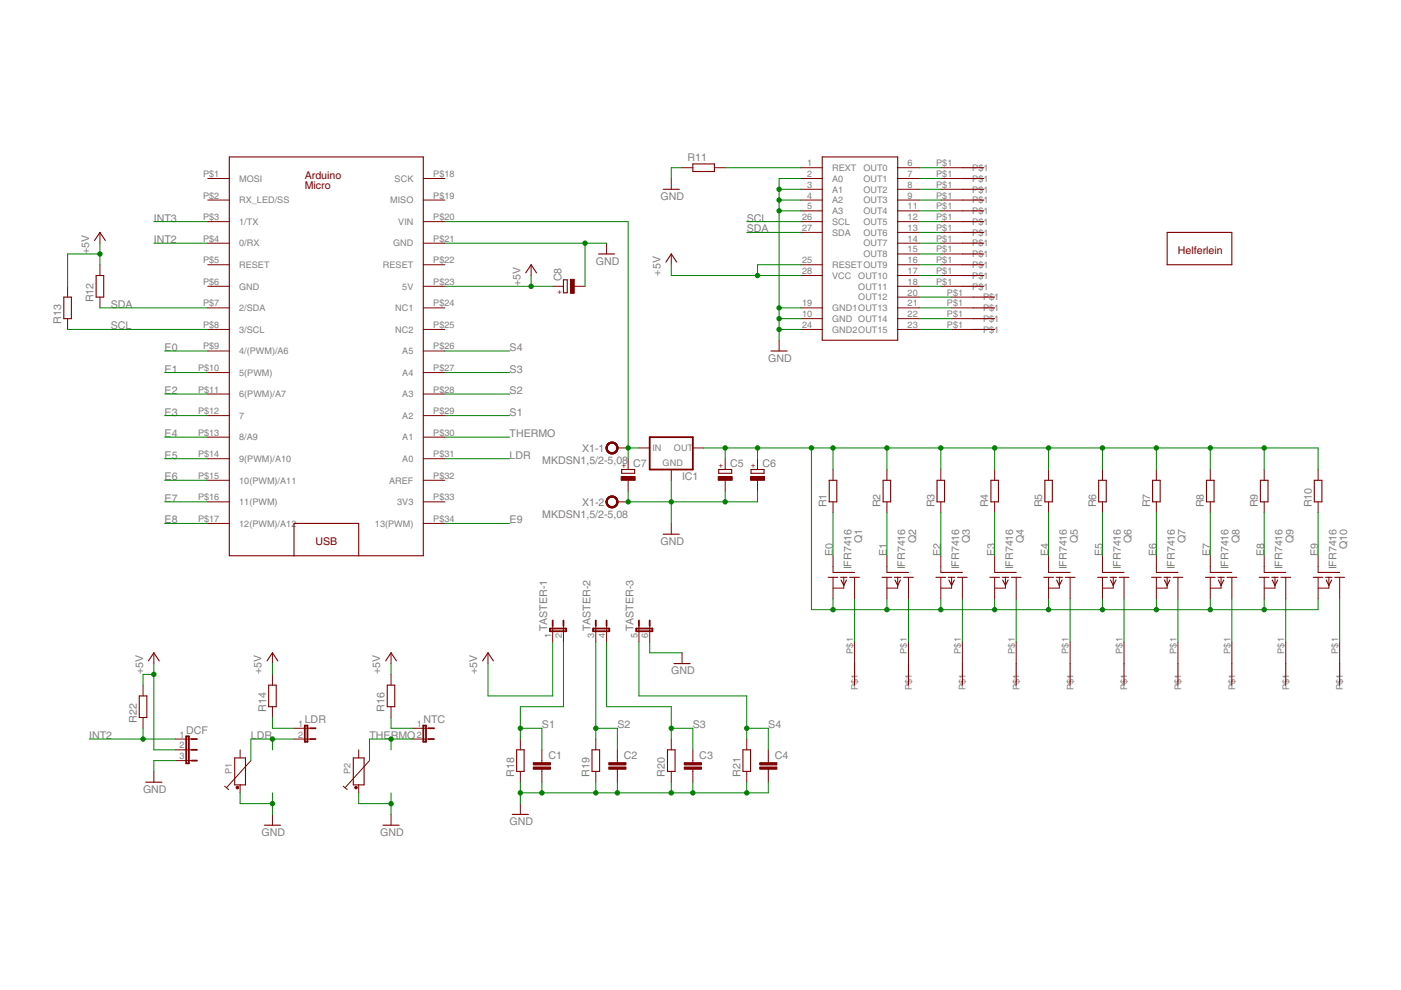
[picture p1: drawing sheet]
<svg xmlns="http://www.w3.org/2000/svg" width="297mm" height="210mm" viewBox="0 0 297 210" stroke-linecap="round" stroke-linejoin="round" font-family="sans-serif">
<g fill="none" stroke="#800000" stroke-width=".23">
<path d="M48.6 33.3h41.1v84.5h-41.1zM146.9 34.8h4.6v1.6h-4.6zM174.3 33.3h16v38.8h-16zM204 35.6h4.6M204 37.8h4.6M20 51l1.2-1.7 1.1 1.7M20.4 58.4h1.6v4.6h-1.6zM111.5 57.8l1.1-1.7 1.1 1.7M119.5 59.3h.8v2.8h-.8zM126.9 53.8h3.4M140.6 40.1h3.4M141.2 55.6l1.1-1.8 1.2 1.8"/>
<path d="M204 58.4h4.6M204 53.8h4.6M204 40.1h4.6M204 42.4h4.6M204 44.7h4.6M204 47h4.6M204 49.3h4.6M204 51.6h4.6M204 56.1h4.6M247.5 49.3h13.7v6.8h-13.7zM13.5 63h1.6v4.6h-1.6zM163.5 74.4h3.4"/>
<path d="M204 60.7h4.6M206.3 63h4.6M206.3 67.6h4.6M206.3 65.3h4.6M206.3 69.8h4.6M131.8 99.5h2.8v.9h-2.8zM152.4 99.5h2.7v.9h-2.7zM159.2 99.5h2.8v.9h-2.8zM62.3 117.8v-6.8h13.8v6.8M140.6 113.3h3.4M175.8 101.8h1.6v4.6h-1.6zM187.2 101.8h1.6v4.6h-1.6z"/>
<path d="M198.7 101.8h1.6v4.6h-1.6zM210.1 101.8h1.6v4.6h-1.6zM221.5 101.8h1.6v4.6h-1.6zM232.9 101.8h1.6v4.6h-1.6zM244.4 101.8h1.6v4.6h-1.6zM255.8 101.8h1.6v4.6h-1.6zM267.2 101.8h1.6v4.6h-1.6zM278.7 101.8h1.6v4.6h-1.6zM175.6 122.4h2M176.6 121.4h4.6M178.2 122.4h1.4M178.3 123l.6 1.1 .6-1.1"/>
<path d="M180.1 122.4h2.1M187 122.4h2.1M188 121.4h4.6M189.6 122.4h1.4M189.8 123l.5 1.1 .6-1.1M191.6 122.4h2M198.4 122.4h2.1M199.5 121.4h4.5M201.1 122.4h1.3M201.2 123l.6 1.1 .5-1.1M203 122.4h2.1M209.9 122.4h2"/>
<path d="M210.9 121.4h4.6M212.5 122.4h1.4M212.6 123l.6 1.1 .5-1.1M214.4 122.4h2.1M221.3 122.4h2.1M222.3 121.4h4.6M223.9 122.4h1.4M224 123l.6 1.1 .6-1.1M225.9 122.4h2M232.7 122.4h2.1M233.7 121.4h4.6M235.4 122.4h1.3"/>
<path d="M235.5 123l.5 1.1 .6-1.1M237.3 122.4h2.1M244.2 122.4h2M245.2 121.4h4.5M246.8 122.4h1.4M246.9 123l.6 1.1 .5-1.1M248.7 122.4h2.1M255.6 122.4h2M256.6 121.4h4.6M258.2 122.4h1.4M258.3 123l.6 1.1 .6-1.1M260.1 122.4h2.1"/>
<path d="M267 122.4h2.1M268 121.4h4.6M269.6 122.4h1.4M269.7 123l.6 1.1 .6-1.1M271.6 122.4h2M278.4 122.4h2.1M279.5 121.4h4.5M281.1 122.4h1.3M281.2 123l.5 1.1 .6-1.1M283 122.4h2.1M29.5 147.6h1.6v4.5h-1.6zM31.5 140.1l1.1-1.7 1.2 1.7"/>
<path d="M56.6 140.1l1.2-1.7 1.1 1.7M57 145.3h1.6v4.5h-1.6zM81.8 140.1l1.1-1.7 1.2 1.7M82.1 145.3h1.6v4.5h-1.6zM102.3 140.1l1.2-1.7 1.1 1.7M109.5 159h1.6v4.6h-1.6zM125.5 159h1.6v4.6h-1.6zM141.5 159h1.6v4.6h-1.6zM142.9 140.7h3.4M157.5 159h1.6v4.6h-1.6zM181.2 140.7v4.6M192.6 140.7v4.6"/>
<path d="M204 140.7v4.6M215.5 140.7v4.6M226.9 140.7v4.6M238.3 140.7v4.6M249.7 140.7v4.6M261.2 140.7v4.6M272.6 140.7v4.6M284 140.7v4.6M30.9 165.8h3.4M49.8 160.7h2.2v5.7h-2.2zM56 175h3.5M74.9 160.7h2.3v5.7h-2.3z"/>
<path d="M81.2 175h3.4M108.6 172.7h3.4"/>
</g>
<g fill="none" stroke="#800000" stroke-width=".21">
<path d="M44 37.8h4.6M89.7 37.8h4.6M142.3 37.8v2.3M144.6 35.6h2.3M151.5 35.6h2.3M169.8 37.8h4.5M169.8 35.6h4.5M190.3 37.8h4.6M190.3 35.6h4.6M199.5 37.8h4.5M199.5 35.6h4.5M21.2 49.3v2.3"/>
<path d="M21.2 56.1v2.3M44 42.4h4.6M44 47h4.6M44 51.6h4.6M44 56.1h4.6M89.7 42.4h4.6M89.7 47h4.6M89.7 51.6h4.6M89.7 56.1h4.6M112.6 56.1v2.3M128.6 51.6v2.2M142.3 53.8v2.3"/>
<path d="M169.8 42.4h4.5M169.8 47h4.5M169.8 56.1h4.5M169.8 40.1h4.5M169.8 44.7h4.5M169.8 49.3h4.5M169.8 58.4h4.5M190.3 42.4h4.6M190.3 47h4.6M190.3 51.6h4.6M190.3 56.1h4.6M190.3 40.1h4.6"/>
<path d="M190.3 44.7h4.6M190.3 49.3h4.6M190.3 58.4h4.6M190.3 53.8h4.6M199.5 42.4h4.5M199.5 47h4.5M199.5 51.6h4.5M199.5 56.1h4.5M199.5 40.1h4.5M199.5 44.7h4.5M199.5 49.3h4.5M199.5 58.4h4.5"/>
<path d="M199.5 53.8h4.5M14.3 60.7v2.3M14.3 67.6v2.2M21.2 63v2.3M44 60.7h4.6M44 65.3h4.6M44 69.8h4.6M44 74.4h4.6M44 79h4.6M89.7 60.7h4.6M89.7 65.3h4.6M89.7 69.8h4.6"/>
<path d="M89.7 74.4h4.6M89.7 79h4.6M117.2 60.7h2.3M121.8 60.7h2.2M165.2 72.1v2.3M169.8 65.3h4.5M169.8 69.8h4.5M169.8 67.6h4.5M190.3 60.7h4.6M190.3 65.3h4.6M190.3 69.8h4.6M190.3 67.6h4.6"/>
<path d="M190.3 63h4.6M199.5 60.7h4.5M201.8 65.3h4.5M201.8 69.8h4.5M201.8 67.6h4.5M201.8 63h4.5M44 83.5h4.6M44 88.1h4.6M44 92.7h4.6M44 97.3h4.6M89.7 83.5h4.6M89.7 88.1h4.6"/>
<path d="M89.7 92.7h4.6M89.7 97.3h4.6M130.9 95h2.3M133.2 97.3v2.2M135.5 95h2.3M142.3 99.5v2.3M146.9 95h2.3M153.8 97.3v2.2M160.6 97.3v2.2M176.6 99.5v2.3M188 99.5v2.3M199.5 99.5v2.3"/>
<path d="M210.9 99.5v2.3M222.3 99.5v2.3M233.7 99.5v2.3M245.2 99.5v2.3M256.6 99.5v2.3M268 99.5v2.3M279.5 99.5v2.3M44 101.8h4.6M44 106.4h4.6M44 111h4.6M89.7 101.8h4.6M89.7 106.4h4.6"/>
<path d="M89.7 111h4.6M130.9 106.4h2.3M133.2 101.8v2.3M142.3 111v2.3M153.8 101.8v2.3M160.6 101.8v2.3M176.6 106.4v2.3M176.6 117.8v3.5M188 106.4v2.3M188 117.8v3.5M199.5 106.4v2.3M199.5 117.8v3.5"/>
<path d="M210.9 106.4v2.3M210.9 117.8v3.5M222.3 106.4v2.3M222.3 117.8v3.5M233.7 106.4v2.3M233.7 117.8v3.5M245.2 106.4v2.3M245.2 117.8v3.5M256.6 106.4v2.3M256.6 117.8v3.5M268 106.4v2.3M268 117.8v3.5"/>
<path d="M279.5 106.4v2.3M279.5 117.8v3.5M32.6 138.4v2.3M57.8 138.4v2.3M82.9 138.4v2.3M103.5 138.4v2.3M117.2 132.7v3.4M119.5 132.7v3.4M126.3 132.7v3.4M128.6 132.7v3.4M135.5 132.7v3.4M137.8 132.7v3.4"/>
<path d="M144.6 138.4v2.3M176.6 122.4v4.6M178.9 122.4v2.3h-2.3M181.2 122.4v4.6M181.2 136.1v4.6M188 122.4v4.6M190.3 122.4v2.3h-2.3M192.6 122.4v4.6M192.6 136.1v4.6M199.5 122.4v4.6M201.8 122.4v2.3h-2.3M204 122.4v4.6"/>
<path d="M204 136.1v4.6M210.9 122.4v4.6M213.2 122.4v2.3h-2.3M215.5 122.4v4.6M215.5 136.1v4.6M222.3 122.4v4.6M224.6 122.4v2.3h-2.3M226.9 122.4v4.6M226.9 136.1v4.6M233.7 122.4v4.6M236 122.4v2.3h-2.3M238.3 122.4v4.6"/>
<path d="M238.3 136.1v4.6M245.2 122.4v4.6M247.5 122.4v2.3h-2.3M249.7 122.4v4.6M249.7 136.1v4.6M256.6 122.4v4.6M258.9 122.4v2.3h-2.3M261.2 122.4v4.6M261.2 136.1v4.6M268 122.4v4.6M270.3 122.4v2.3h-2.3M272.6 122.4v4.6"/>
<path d="M272.6 136.1v4.6M279.5 122.4v4.6M281.7 122.4v2.3h-2.2M284 122.4v4.6M284 136.1v4.6M30.3 145.3v2.3M30.3 152.1v2.3M37.2 159h3.4M37.2 156.7h3.4M50.9 159v1.7M57.8 143v2.3M57.8 149.8v2.3"/>
<path d="M62.3 156.7h3.5M62.3 154.4h3.5M76.1 159v1.7M82.9 143v2.3M82.9 149.8v2.3M87.5 156.7h3.4M87.5 154.4h3.4M110.3 156.7v2.3M114.9 159v2.7M126.3 156.7v2.3M130.9 159v2.7M142.3 156.7v2.3"/>
<path d="M146.9 159v2.7M158.3 156.7v2.3M162.9 159v2.7M32.6 163.6v2.2M37.2 161.3h3.4M47.6 166.7l.9 .7M50.9 166.4v1.7M53.2 161.3l-5.2 5.7M57.8 172.7v2.3M72.7 166.7l.9 .7M76.1 166.4v1.7M78.3 161.3l-5.1 5.7"/>
<path d="M82.9 172.7v2.3M110.3 163.6v2.2M110.3 170.4v2.3M114.9 163.1v2.7M126.3 163.6v2.2M130.9 163.1v2.7M142.3 163.6v2.2M146.9 163.1v2.7M158.3 163.6v2.2M162.9 163.1v2.7"/>
</g>
<g fill="none" stroke="#800000" stroke-width=".38">
<path d="M137.8 92.7h9.1v6.8h-9.1zM116.6 133.3h3.4v.5h-3.4zM117.2 131.6v1.1M119.5 131.6v1.1M125.8 133.3h3.4v.5h-3.4zM126.3 131.6v1.1M128.6 131.6v1.1M134.9 133.3h3.4v.5h-3.4zM135.5 131.6v1.1M137.8 131.6v1.1M39.5 156.1h.5v5.7h-.5zM40.6 159h1.2"/>
<path d="M40.6 156.7h1.2M64.6 153.8h.6v3.5h-.6zM65.8 156.7h1.1M65.8 154.4h1.1M89.7 153.8h.6v3.5h-.6zM90.9 156.7h1.1M90.9 154.4h1.1M40.6 161.3h1.2"/>
</g>
<g fill="#800000" stroke="#800000" stroke-width=".21">
<path d="M128.9 94.1a1.26 1.26 0 0 1 2 .2 1.26 1.26 0 0 1-.8 1.9 1.26 1.26 0 0 1-1.6-1.2h.2a1.03 1.03 0 0 1 1.6-.9 1.03 1.03 0 0 1 .1 1.8 1.03 1.03 0 0 1-1.6-.7l-.1-.2h-.2z" fill-rule="evenodd"/>
<path d="M128.9 94.1a1.26 1.26 0 0 1 2 .2 1.26 1.26 0 0 1-.8 1.9 1.26 1.26 0 0 1-1.6-1.2h.2a1.03 1.03 0 0 1 1.6-.9 1.03 1.03 0 0 1 .1 1.8 1.03 1.03 0 0 1-1.6-.7l-.1-.2h-.2z" fill-rule="evenodd"/>
<path d="M128.9 94.1a1.26 1.26 0 0 1 2 .2 1.26 1.26 0 0 1-.8 1.9 1.26 1.26 0 0 1-1.6-1.2h.2a1.03 1.03 0 0 1 1.6-.9 1.03 1.03 0 0 1 .1 1.8 1.03 1.03 0 0 1-1.6-.7l-.1-.2h-.2z" fill-rule="evenodd"/>
<path d="M128.9 105.5a1.26 1.26 0 0 1 2 .3 1.26 1.26 0 0 1-.8 1.8 1.26 1.26 0 0 1-1.6-1.2h.2a1.03 1.03 0 0 1 1.6-.8 1.03 1.03 0 0 1 .1 1.7 1.03 1.03 0 0 1-1.6-.6l-.1-.3h-.2z" fill-rule="evenodd"/>
<path d="M128.9 105.5a1.26 1.26 0 0 1 2 .3 1.26 1.26 0 0 1-.8 1.8 1.26 1.26 0 0 1-1.6-1.2h.2a1.03 1.03 0 0 1 1.6-.8 1.03 1.03 0 0 1 .1 1.7 1.03 1.03 0 0 1-1.6-.6l-.1-.3h-.2z" fill-rule="evenodd"/>
<path d="M128.9 105.5a1.26 1.26 0 0 1 2 .3 1.26 1.26 0 0 1-.8 1.8 1.26 1.26 0 0 1-1.6-1.2h.2a1.03 1.03 0 0 1 1.6-.8 1.03 1.03 0 0 1 .1 1.7 1.03 1.03 0 0 1-1.6-.6l-.1-.3h-.2z" fill-rule="evenodd"/>
<circle cx="50.3" cy="167" r=".28"/>
<circle cx="75.5" cy="167" r=".28"/>
</g>
<g fill="#800000" stroke="#800000" stroke-width=".21">
<path d="M113.1 162.6h3.6v.5h-3.6z"/>
<path d="M113.1 161.7h3.6v.5h-3.6z"/>
<path d="M129.1 162.6h3.6v.5h-3.6z"/>
<path d="M129.1 161.7h3.6v.5h-3.6z"/>
<path d="M145.1 162.6h3.6v.5h-3.6z"/>
<path d="M145.1 161.7h3.6v.5h-3.6z"/>
<path d="M161.1 162.6h3.6v.5h-3.6z"/>
<path d="M161.1 161.7h3.6v.5h-3.6z"/>
<path d="M152.3 101h2.9v.8h-2.9z"/>
<path d="M159.1 101h3v.8h-3z"/>
<path d="M131.7 101h3v.8h-3z"/>
<path d="M120.9 59.2h.9v3h-.9z"/>
</g>
<g fill="none" stroke="#008000" stroke-width=".21">
<path d="M144.6 35.6h-2.3v2.2M153.8 35.6h16M169.8 37.8h-4.6v34.3M194.9 35.6h4.6M194.9 37.8h4.6M21.2 51.6v4.5M21.2 53.8h-6.9v6.9M32.6 51.6h11.4M32.6 47h11.4M94.3 51.6h34.3M94.3 47h38.9v50.3M112.6 58.4v2.3"/>
<path d="M124 51.6v9.1M142.3 56.1v2.3h27.5M158.3 49.3h11.5M158.3 47h11.5M165.2 40.1h4.6M165.2 42.4h4.6M165.2 44.7h4.6M169.8 56.1h-9.2v2.3M194.9 53.8h4.6M194.9 58.4h4.6M194.9 56.1h4.6M194.9 51.6h4.6"/>
<path d="M194.9 40.1h4.6M194.9 42.4h4.6M194.9 44.7h4.6M194.9 49.3h4.6M194.9 47h4.6M14.3 69.8h29.7M21.2 65.3h22.8M34.9 74.4h9.1M34.9 79h9.1M94.3 60.7h22.9M94.3 74.4h13.7M94.3 79h13.7"/>
<path d="M165.2 69.8h4.6M165.2 67.6h4.6M165.2 65.3h4.6M194.9 60.7h4.6M194.9 69.8h6.9M194.9 67.6h6.9M194.9 65.3h6.9M194.9 63h6.9M34.9 83.5h9.1M34.9 88.1h9.1M34.9 92.7h9.1M34.9 97.3h9.1"/>
<path d="M94.3 83.5h13.7M94.3 88.1h13.7M94.3 92.7h13.7M94.3 97.3h13.7M133.2 95h2.3M149.2 95h130.3v4.5M153.8 95v2.3M160.6 95v2.3M172 95v34.3h107.5v-2.3M176.6 95v4.5M188 95v4.5M199.5 95v4.5"/>
<path d="M210.9 95v4.5M222.3 95v4.5M233.7 95v4.5M245.2 95v4.5M256.6 95v4.5M268 95v4.5M34.9 106.4h9.1M34.9 101.8h9.1M34.9 111h9.1M94.3 111h13.7M133.2 104.1v2.3h27.4v-2.3M142.3 101.8v9.2"/>
<path d="M153.8 104.1v2.3M176.6 108.7v9.1M188 108.7v9.1M199.5 108.7v9.1M210.9 108.7v9.1M222.3 108.7v9.1M233.7 108.7v9.1M245.2 108.7v9.1M256.6 108.7v9.1M268 108.7v9.1M279.5 108.7v9.1M117.2 136.1v11.5h-13.7v-6.9"/>
<path d="M119.5 136.1v13.7h-9.2v6.9M126.3 136.1v20.6M128.6 136.1v13.7h13.7v6.9M135.5 136.1v11.5h22.8v9.1M137.8 136.1v2.3h6.8M176.6 127v2.3M181.2 127v9.1M188 127v2.3M192.6 127v9.1M199.5 127v2.3M204 127v9.1M210.9 127v2.3"/>
<path d="M215.5 127v9.1M222.3 127v2.3M226.9 127v9.1M233.7 127v2.3M238.3 127v9.1M245.2 127v2.3M249.7 127v9.1M256.6 127v2.3M261.2 127v9.1M268 127v2.3M272.6 127v9.1M284 127v9.1"/>
<path d="M18.9 156.7h18.3M30.3 154.4v2.3M32.6 140.7v18.3h4.6M32.6 143h-2.3v2.3M57.8 140.7v2.3M57.8 152.1v2.3h4.5M57.8 156.7v2.3M62.3 156.7h-9.1v4.6M82.9 140.7v2.3M82.9 152.1v2.3h4.6M82.9 156.7v2.3M87.5 156.7h-9.2v4.6"/>
<path d="M110.3 154.4h4.6v4.6M126.3 154.4h4.6v4.6M142.3 154.4h4.6v4.6M158.3 154.4h4.6v4.6M37.2 161.3h-4.6v2.3M50.9 168.1v2.3h6.9M57.8 168.1v4.6M76.1 168.1v2.3h6.8M82.9 168.1v4.6M110.3 165.8v4.6M114.9 165.8v2.3M126.3 165.8v2.3"/>
<path d="M130.9 165.8v2.3M142.3 165.8v2.3M146.9 165.8v2.3M158.3 165.8v2.3M162.9 165.8v2.3h-52.6"/>
</g>
<g fill="#008000" stroke="#008000" stroke-width=".21">
<circle cx="21.2" cy="53.8" r=".47"/>
<circle cx="160.6" cy="58.4" r=".47"/>
<circle cx="32.6" cy="143" r=".47"/>
<circle cx="112.6" cy="60.7" r=".47"/>
<circle cx="124" cy="51.6" r=".47"/>
<circle cx="165.2" cy="40.1" r=".47"/>
<circle cx="165.2" cy="42.4" r=".47"/>
<circle cx="165.2" cy="44.7" r=".47"/>
<circle cx="165.2" cy="65.3" r=".47"/>
<circle cx="165.2" cy="67.6" r=".47"/>
<circle cx="165.2" cy="69.8" r=".47"/>
<circle cx="57.8" cy="170.4" r=".47"/>
<circle cx="82.9" cy="170.4" r=".47"/>
<circle cx="158.3" cy="168.1" r=".47"/>
<circle cx="146.9" cy="168.1" r=".47"/>
<circle cx="142.3" cy="168.1" r=".47"/>
<circle cx="130.9" cy="168.1" r=".47"/>
<circle cx="126.3" cy="168.1" r=".47"/>
<circle cx="114.9" cy="168.1" r=".47"/>
<circle cx="110.3" cy="168.1" r=".47"/>
<circle cx="142.3" cy="106.4" r=".47"/>
<circle cx="153.8" cy="106.4" r=".47"/>
<circle cx="133.2" cy="106.4" r=".47"/>
<circle cx="57.8" cy="156.7" r=".47"/>
<circle cx="30.3" cy="156.7" r=".47"/>
<circle cx="82.9" cy="156.7" r=".47"/>
<circle cx="110.3" cy="154.4" r=".47"/>
<circle cx="126.3" cy="154.4" r=".47"/>
<circle cx="142.3" cy="154.4" r=".47"/>
<circle cx="158.3" cy="154.4" r=".47"/>
<circle cx="176.6" cy="129.3" r=".47"/>
<circle cx="188" cy="129.3" r=".47"/>
<circle cx="199.5" cy="129.3" r=".47"/>
<circle cx="210.9" cy="129.3" r=".47"/>
<circle cx="222.3" cy="129.3" r=".47"/>
<circle cx="233.7" cy="129.3" r=".47"/>
<circle cx="245.2" cy="129.3" r=".47"/>
<circle cx="256.6" cy="129.3" r=".47"/>
<circle cx="268" cy="129.3" r=".47"/>
<circle cx="188" cy="95" r=".47"/>
<circle cx="199.5" cy="95" r=".47"/>
<circle cx="210.9" cy="95" r=".47"/>
<circle cx="222.3" cy="95" r=".47"/>
<circle cx="233.7" cy="95" r=".47"/>
<circle cx="245.2" cy="95" r=".47"/>
<circle cx="256.6" cy="95" r=".47"/>
<circle cx="268" cy="95" r=".47"/>
<circle cx="176.6" cy="95" r=".47"/>
<circle cx="172" cy="95" r=".47"/>
<circle cx="153.8" cy="95" r=".47"/>
<circle cx="160.6" cy="95" r=".47"/>
<circle cx="133.2" cy="95" r=".47"/>
</g>
<g font-size="2.6" fill="#808080">
<text x="145.8" y="34.2">R11</text>
<text x="32.6" y="47">INT3</text>
<text x="140" y="42.4">GND</text>
<text x="158.3" y="47">SCL</text>
<text x="18.9" y="53.8" transform="rotate(-90 18.9 53.8)">+5V</text>
<text x="32.6" y="51.6">INT2</text>
<text x="158.3" y="49.3">SDA</text>
<text x="119" y="59.7" transform="rotate(-90 119 59.7)">C8</text>
<text x="126.3" y="56.1">GND</text>
<text x="140" y="58.4" transform="rotate(-90 140 58.4)">+5V</text>
<text x="19.8" y="64.1" transform="rotate(-90 19.8 64.1)">R12</text>
<text x="23.5" y="65.3">SDA</text>
<text x="110.3" y="60.7" transform="rotate(-90 110.3 60.7)">+5V</text>
<text x="13" y="68.7" transform="rotate(-90 13 68.7)">R13</text>
<text x="23.5" y="69.8">SCL</text>
<text x="34.9" y="74.4">E0</text>
<text x="108" y="74.4">S4</text>
<text x="162.9" y="76.7">GND</text>
<text x="34.9" y="79">E1</text>
<text x="34.9" y="83.6">E2</text>
<text x="108" y="83.6">S2</text>
<text x="108" y="79">S3</text>
<text x="34.9" y="88.1">E3</text>
<text x="108" y="88.1">S1</text>
<text x="34.9" y="92.7">E4</text>
<text x="108" y="92.7">THERMO</text>
<text x="123.4" y="95.8">X1-1</text>
<text x="34.9" y="97.3">E5</text>
<text x="34.9" y="101.8">E6</text>
<text x="108" y="97.3">LDR</text>
<text x="115" y="98.3">MKDSN1,5/2-5,08</text>
<text x="134.2" y="99.1">C7</text>
<text x="144.6" y="101.8">IC1</text>
<text x="154.8" y="99.1">C5</text>
<text x="161.6" y="99.1">C6</text>
<text x="34.9" y="106.4">E7</text>
<text x="123.4" y="107.2">X1-2</text>
<text x="175.3" y="107.6" transform="rotate(-90 175.3 107.6)">R1</text>
<text x="186.7" y="107.6" transform="rotate(-90 186.7 107.6)">R2</text>
<text x="198.1" y="107.6" transform="rotate(-90 198.1 107.6)">R3</text>
<text x="209.5" y="107.6" transform="rotate(-90 209.5 107.6)">R4</text>
<text x="221" y="107.6" transform="rotate(-90 221 107.6)">R5</text>
<text x="232.4" y="107.6" transform="rotate(-90 232.4 107.6)">R6</text>
<text x="243.8" y="107.6" transform="rotate(-90 243.8 107.6)">R7</text>
<text x="255.3" y="107.6" transform="rotate(-90 255.3 107.6)">R8</text>
<text x="266.7" y="107.6" transform="rotate(-90 266.7 107.6)">R9</text>
<text x="278.1" y="107.6" transform="rotate(-90 278.1 107.6)">R10</text>
<text x="34.9" y="111">E8</text>
<text x="108" y="111">E9</text>
<text x="115" y="109.7">MKDSN1,5/2-5,08</text>
<text x="140" y="115.6">GND</text>
<text x="176.6" y="117.8" transform="rotate(-90 176.6 117.8)">E0</text>
<text x="182.8" y="115.1" transform="rotate(-90 182.8 115.1)">Q1</text>
<text x="188" y="117.8" transform="rotate(-90 188 117.8)">E1</text>
<text x="194.2" y="115.1" transform="rotate(-90 194.2 115.1)">Q2</text>
<text x="199.5" y="117.8" transform="rotate(-90 199.5 117.8)">E2</text>
<text x="205.6" y="115.1" transform="rotate(-90 205.6 115.1)">Q3</text>
<text x="210.9" y="117.8" transform="rotate(-90 210.9 117.8)">E3</text>
<text x="217.1" y="115.1" transform="rotate(-90 217.1 115.1)">Q4</text>
<text x="222.3" y="117.8" transform="rotate(-90 222.3 117.8)">E4</text>
<text x="228.5" y="115.1" transform="rotate(-90 228.5 115.1)">Q5</text>
<text x="233.7" y="117.8" transform="rotate(-90 233.7 117.8)">E5</text>
<text x="239.9" y="115.1" transform="rotate(-90 239.9 115.1)">Q6</text>
<text x="245.2" y="117.8" transform="rotate(-90 245.2 117.8)">E6</text>
<text x="251.4" y="115.1" transform="rotate(-90 251.4 115.1)">Q7</text>
<text x="256.6" y="117.8" transform="rotate(-90 256.6 117.8)">E7</text>
<text x="262.8" y="115.1" transform="rotate(-90 262.8 115.1)">Q8</text>
<text x="268" y="117.8" transform="rotate(-90 268 117.8)">E8</text>
<text x="274.2" y="115.1" transform="rotate(-90 274.2 115.1)">Q9</text>
<text x="279.5" y="117.8" transform="rotate(-90 279.5 117.8)">E9</text>
<text x="285.6" y="116.4" transform="rotate(-90 285.6 116.4)">Q10</text>
<text x="180.5" y="120.7" transform="rotate(-90 180.5 120.7)">IFR7416</text>
<text x="191.9" y="120.7" transform="rotate(-90 191.9 120.7)">IFR7416</text>
<text x="203.4" y="120.7" transform="rotate(-90 203.4 120.7)">IFR7416</text>
<text x="214.8" y="120.7" transform="rotate(-90 214.8 120.7)">IFR7416</text>
<text x="226.2" y="120.7" transform="rotate(-90 226.2 120.7)">IFR7416</text>
<text x="237.6" y="120.7" transform="rotate(-90 237.6 120.7)">IFR7416</text>
<text x="249.1" y="120.7" transform="rotate(-90 249.1 120.7)">IFR7416</text>
<text x="260.5" y="120.7" transform="rotate(-90 260.5 120.7)">IFR7416</text>
<text x="271.9" y="120.7" transform="rotate(-90 271.9 120.7)">IFR7416</text>
<text x="283.4" y="120.7" transform="rotate(-90 283.4 120.7)">IFR7416</text>
<text x="116" y="133.8" transform="rotate(-90 116 133.8)">TASTER-1</text>
<text x="125.2" y="133.8" transform="rotate(-90 125.2 133.8)">TASTER-2</text>
<text x="134.3" y="133.8" transform="rotate(-90 134.3 133.8)">TASTER-3</text>
<text x="30.3" y="143" transform="rotate(-90 30.3 143)">+5V</text>
<text x="55.5" y="143" transform="rotate(-90 55.5 143)">+5V</text>
<text x="80.6" y="143" transform="rotate(-90 80.6 143)">+5V</text>
<text x="101.2" y="143" transform="rotate(-90 101.2 143)">+5V</text>
<text x="142.3" y="143">GND</text>
<text x="29" y="153.3" transform="rotate(-90 29 153.3)">R22</text>
<text x="39.5" y="155.5">DCF</text>
<text x="56.4" y="151" transform="rotate(-90 56.4 151)">R14</text>
<text x="64.6" y="153.3">LDR</text>
<text x="81.6" y="151" transform="rotate(-90 81.6 151)">R16</text>
<text x="89.8" y="153.3">NTC</text>
<text x="114.9" y="154.4">S1</text>
<text x="130.9" y="154.4">S2</text>
<text x="146.9" y="154.4">S3</text>
<text x="162.9" y="154.4">S4</text>
<text x="18.9" y="156.7">INT2</text>
<text x="53.2" y="156.7">LDR</text>
<text x="78.3" y="156.7">THERMO</text>
<text x="116.3" y="160.9">C1</text>
<text x="132.3" y="160.9">C2</text>
<text x="148.3" y="160.9">C3</text>
<text x="164.3" y="160.9">C4</text>
<text x="109" y="164.7" transform="rotate(-90 109 164.7)">R18</text>
<text x="125" y="164.7" transform="rotate(-90 125 164.7)">R19</text>
<text x="141" y="164.7" transform="rotate(-90 141 164.7)">R20</text>
<text x="157" y="164.7" transform="rotate(-90 157 164.7)">R21</text>
<text x="30.3" y="168.1">GND</text>
<text x="55.5" y="177.3">GND</text>
<text x="80.6" y="177.3">GND</text>
<text x="108" y="175">GND</text>
</g>
<g font-size="2.6" fill="#800000">
<text x="64.6" y="37.8">Arduino</text>
<text x="64.6" y="40.1">Micro</text>
<text x="249.7" y="53.8">Helferlein</text>
<text x="66.9" y="115.6">USB</text>
</g>
<g font-size="2.2" fill="#808080">
<text x="171.1" y="35.2">1</text>
<text x="192.4" y="35.2">6</text>
<text x="198.5" y="35.2">P$1</text>
<text x="43.1" y="37.5">P$1</text>
<text x="50.7" y="38.5">MOSI</text>
<text x="83.7" y="38.5">SCK</text>
<text x="91.9" y="37.5">P$18</text>
<text x="171.1" y="37.5">2</text>
<text x="171.1" y="39.8">3</text>
<text x="176.4" y="36.2">REXT OUT0</text>
<text x="176.4" y="38.5">A0</text>
<text x="176.4" y="40.8">A1</text>
<text x="183.1" y="38.5">OUT1</text>
<text x="183.1" y="40.8">OUT2</text>
<text x="192.4" y="37.5">7</text>
<text x="192.4" y="39.8">8</text>
<text x="198.5" y="37.5">P$1</text>
<text x="198.5" y="39.8">P$1</text>
<text x="206.1" y="36.2">P$1</text>
<text x="206.1" y="38.5">P$1</text>
<text x="206.1" y="40.8">P$1</text>
<text x="43.1" y="42.1">P$2</text>
<text x="43.1" y="46.7">P$3</text>
<text x="50.7" y="43.1">RX_LED/SS</text>
<text x="50.7" y="47.7">1/TX</text>
<text x="82.7" y="43.1">MISO</text>
<text x="84.4" y="47.7">VIN</text>
<text x="91.9" y="42.1">P$19</text>
<text x="91.9" y="46.7">P$20</text>
<text x="170.1" y="46.7">26</text>
<text x="171.1" y="42.1">4</text>
<text x="171.1" y="44.4">5</text>
<text x="176.4" y="43.1">A2</text>
<text x="176.4" y="45.4">A3</text>
<text x="176.4" y="47.7">SCL</text>
<text x="183.1" y="43.1">OUT3</text>
<text x="183.1" y="45.4">OUT4</text>
<text x="183.1" y="47.7">OUT5</text>
<text x="192.4" y="42.1">9</text>
<text x="192.4" y="44.4">11</text>
<text x="192.4" y="46.7">12</text>
<text x="198.5" y="42.1">P$1</text>
<text x="198.5" y="44.4">P$1</text>
<text x="198.5" y="46.7">P$1</text>
<text x="206.1" y="43.1">P$1</text>
<text x="206.1" y="45.4">P$1</text>
<text x="206.1" y="47.7">P$1</text>
<text x="43.1" y="51.2">P$4</text>
<text x="50.7" y="52.2">0/RX</text>
<text x="83.4" y="52.2">GND</text>
<text x="91.9" y="51.2">P$21</text>
<text x="170.1" y="49">27</text>
<text x="176.4" y="50">SDA</text>
<text x="183.1" y="50">OUT6</text>
<text x="183.1" y="52.2">OUT7</text>
<text x="192.4" y="49">13</text>
<text x="192.4" y="51.2">14</text>
<text x="192.4" y="53.5">15</text>
<text x="198.5" y="49">P$1</text>
<text x="198.5" y="51.2">P$1</text>
<text x="198.5" y="53.5">P$1</text>
<text x="206.1" y="50">P$1</text>
<text x="206.1" y="52.2">P$1</text>
<text x="43.1" y="55.8">P$5</text>
<text x="50.7" y="56.8">RESET</text>
<text x="81.2" y="56.8">RESET</text>
<text x="91.9" y="55.8">P$22</text>
<text x="170.1" y="58.1">28</text>
<text x="170.1" y="55.8">25</text>
<text x="176.4" y="59.1">VCC OUT10</text>
<text x="176.4" y="56.8">RESETOUT9</text>
<text x="183.1" y="54.5">OUT8</text>
<text x="192.4" y="58.1">17</text>
<text x="192.4" y="55.8">16</text>
<text x="198.5" y="55.8">P$1</text>
<text x="198.5" y="58.1">P$1</text>
<text x="206.1" y="54.5">P$1</text>
<text x="206.1" y="56.8">P$1</text>
<text x="206.1" y="59.1">P$1</text>
<text x="43.1" y="60.4">P$6</text>
<text x="43.1" y="65">P$7</text>
<text x="50.7" y="61.4">GND</text>
<text x="50.7" y="66">2/SDA</text>
<text x="83.8" y="66">NC1</text>
<text x="85.3" y="61.4">5V</text>
<text x="91.9" y="60.4">P$23</text>
<text x="91.9" y="65">P$24</text>
<text x="170.1" y="65">19</text>
<text x="176.4" y="66">GND1OUT13</text>
<text x="182" y="63.7">OUT12</text>
<text x="182" y="61.4">OUT11</text>
<text x="192.4" y="65">21</text>
<text x="192.4" y="62.7">20</text>
<text x="192.4" y="60.4">18</text>
<text x="198.5" y="60.4">P$1</text>
<text x="200.8" y="62.7">P$1</text>
<text x="200.8" y="65">P$1</text>
<text x="206.1" y="61.4">P$1</text>
<text x="208.4" y="63.7">P$1</text>
<text x="208.4" y="66">P$1</text>
<text x="43.1" y="69.5">P$8</text>
<text x="50.7" y="70.5">3/SCL</text>
<text x="83.8" y="70.5">NC2</text>
<text x="91.9" y="69.5">P$25</text>
<text x="170.1" y="67.2">10</text>
<text x="170.1" y="69.5">24</text>
<text x="176.4" y="68.2">GND OUT14</text>
<text x="176.4" y="70.5">GND2OUT15</text>
<text x="192.4" y="69.5">23</text>
<text x="192.4" y="67.2">22</text>
<text x="200.8" y="67.2">P$1</text>
<text x="200.8" y="69.5">P$1</text>
<text x="208.4" y="68.2">P$1</text>
<text x="208.4" y="70.5">P$1</text>
<text x="43.1" y="74.1">P$9</text>
<text x="50.7" y="75.1">4/(PWM)/A6</text>
<text x="85.3" y="75.1">A5</text>
<text x="91.9" y="74.1">P$26</text>
<text x="42" y="78.7">P$10</text>
<text x="42" y="83.2">P$11</text>
<text x="50.7" y="79.7">5(PWM)</text>
<text x="85.3" y="79.7">A4</text>
<text x="91.9" y="78.7">P$27</text>
<text x="91.9" y="83.2">P$28</text>
<text x="42" y="87.8">P$12</text>
<text x="50.7" y="84.2">6(PWM)/A7</text>
<text x="50.7" y="88.8">7</text>
<text x="85.3" y="84.2">A3</text>
<text x="85.3" y="88.8">A2</text>
<text x="91.9" y="87.8">P$29</text>
<text x="42" y="92.4">P$13</text>
<text x="50.7" y="93.4">8/A9</text>
<text x="85.3" y="93.4">A1</text>
<text x="91.9" y="92.4">P$30</text>
<text x="138.3" y="95.6">IN</text>
<text x="142.9" y="95.6">OUT</text>
<text x="42" y="96.9">P$14</text>
<text x="42" y="101.5">P$15</text>
<text x="50.7" y="98">9(PWM)/A10</text>
<text x="85.3" y="98">A0</text>
<text x="91.9" y="96.9">P$31</text>
<text x="91.9" y="101.5">P$32</text>
<text x="140.5" y="98.9">GND</text>
<text x="42" y="106.1">P$16</text>
<text x="50.7" y="102.5">10(PWM)/A11</text>
<text x="50.7" y="107.1">11(PWM)</text>
<text x="82.5" y="102.5">AREF</text>
<text x="84.2" y="107.1">3V3</text>
<text x="91.9" y="106.1">P$33</text>
<text x="42" y="110.7">P$17</text>
<text x="50.7" y="111.7">12(PWM)/A12</text>
<text x="79.5" y="111.7">13(PWM)</text>
<text x="91.9" y="110.7">P$34</text>
<text x="116.9" y="135.2" transform="rotate(-90 116.9 135.2)">1</text>
<text x="119.1" y="135.2" transform="rotate(-90 119.1 135.2)">2</text>
<text x="126" y="135.2" transform="rotate(-90 126 135.2)">3</text>
<text x="128.3" y="135.2" transform="rotate(-90 128.3 135.2)">4</text>
<text x="135.1" y="135.2" transform="rotate(-90 135.1 135.2)">5</text>
<text x="137.4" y="135.2" transform="rotate(-90 137.4 135.2)">6</text>
<text x="180.9" y="138.6" transform="rotate(-90 180.9 138.6)">P$1</text>
<text x="192.3" y="138.6" transform="rotate(-90 192.3 138.6)">P$1</text>
<text x="203.7" y="138.6" transform="rotate(-90 203.7 138.6)">P$1</text>
<text x="215.1" y="138.6" transform="rotate(-90 215.1 138.6)">P$1</text>
<text x="226.6" y="138.6" transform="rotate(-90 226.6 138.6)">P$1</text>
<text x="238" y="138.6" transform="rotate(-90 238 138.6)">P$1</text>
<text x="249.4" y="138.6" transform="rotate(-90 249.4 138.6)">P$1</text>
<text x="260.9" y="138.6" transform="rotate(-90 260.9 138.6)">P$1</text>
<text x="272.3" y="138.6" transform="rotate(-90 272.3 138.6)">P$1</text>
<text x="283.7" y="138.6" transform="rotate(-90 283.7 138.6)">P$1</text>
<text x="181.9" y="146.2" transform="rotate(-90 181.9 146.2)">P$1</text>
<text x="193.3" y="146.2" transform="rotate(-90 193.3 146.2)">P$1</text>
<text x="204.7" y="146.2" transform="rotate(-90 204.7 146.2)">P$1</text>
<text x="216.2" y="146.2" transform="rotate(-90 216.2 146.2)">P$1</text>
<text x="227.6" y="146.2" transform="rotate(-90 227.6 146.2)">P$1</text>
<text x="239" y="146.2" transform="rotate(-90 239 146.2)">P$1</text>
<text x="250.4" y="146.2" transform="rotate(-90 250.4 146.2)">P$1</text>
<text x="261.9" y="146.2" transform="rotate(-90 261.9 146.2)">P$1</text>
<text x="273.3" y="146.2" transform="rotate(-90 273.3 146.2)">P$1</text>
<text x="284.7" y="146.2" transform="rotate(-90 284.7 146.2)">P$1</text>
<text x="63.2" y="154.1">1</text>
<text x="88.4" y="154.1">1</text>
<text x="38.1" y="156.4">1</text>
<text x="38.1" y="158.7">2</text>
<text x="38.1" y="160.9">3</text>
<text x="63.2" y="156.4">2</text>
<text x="88.4" y="156.4">2</text>
<text x="49.2" y="164.1" transform="rotate(-90 49.2 164.1)">P1</text>
<text x="74.3" y="164.1" transform="rotate(-90 74.3 164.1)">P2</text>
</g>
<g font-size="1.9" fill="#800000">
<text x="118.2" y="62.4">+</text>
<text x="132.7" y="99.2" transform="rotate(-90 132.7 99.2)">+</text>
<text x="153.2" y="99.2" transform="rotate(-90 153.2 99.2)">+</text>
<text x="160.1" y="99.2" transform="rotate(-90 160.1 99.2)">+</text>
</g>
</svg>
